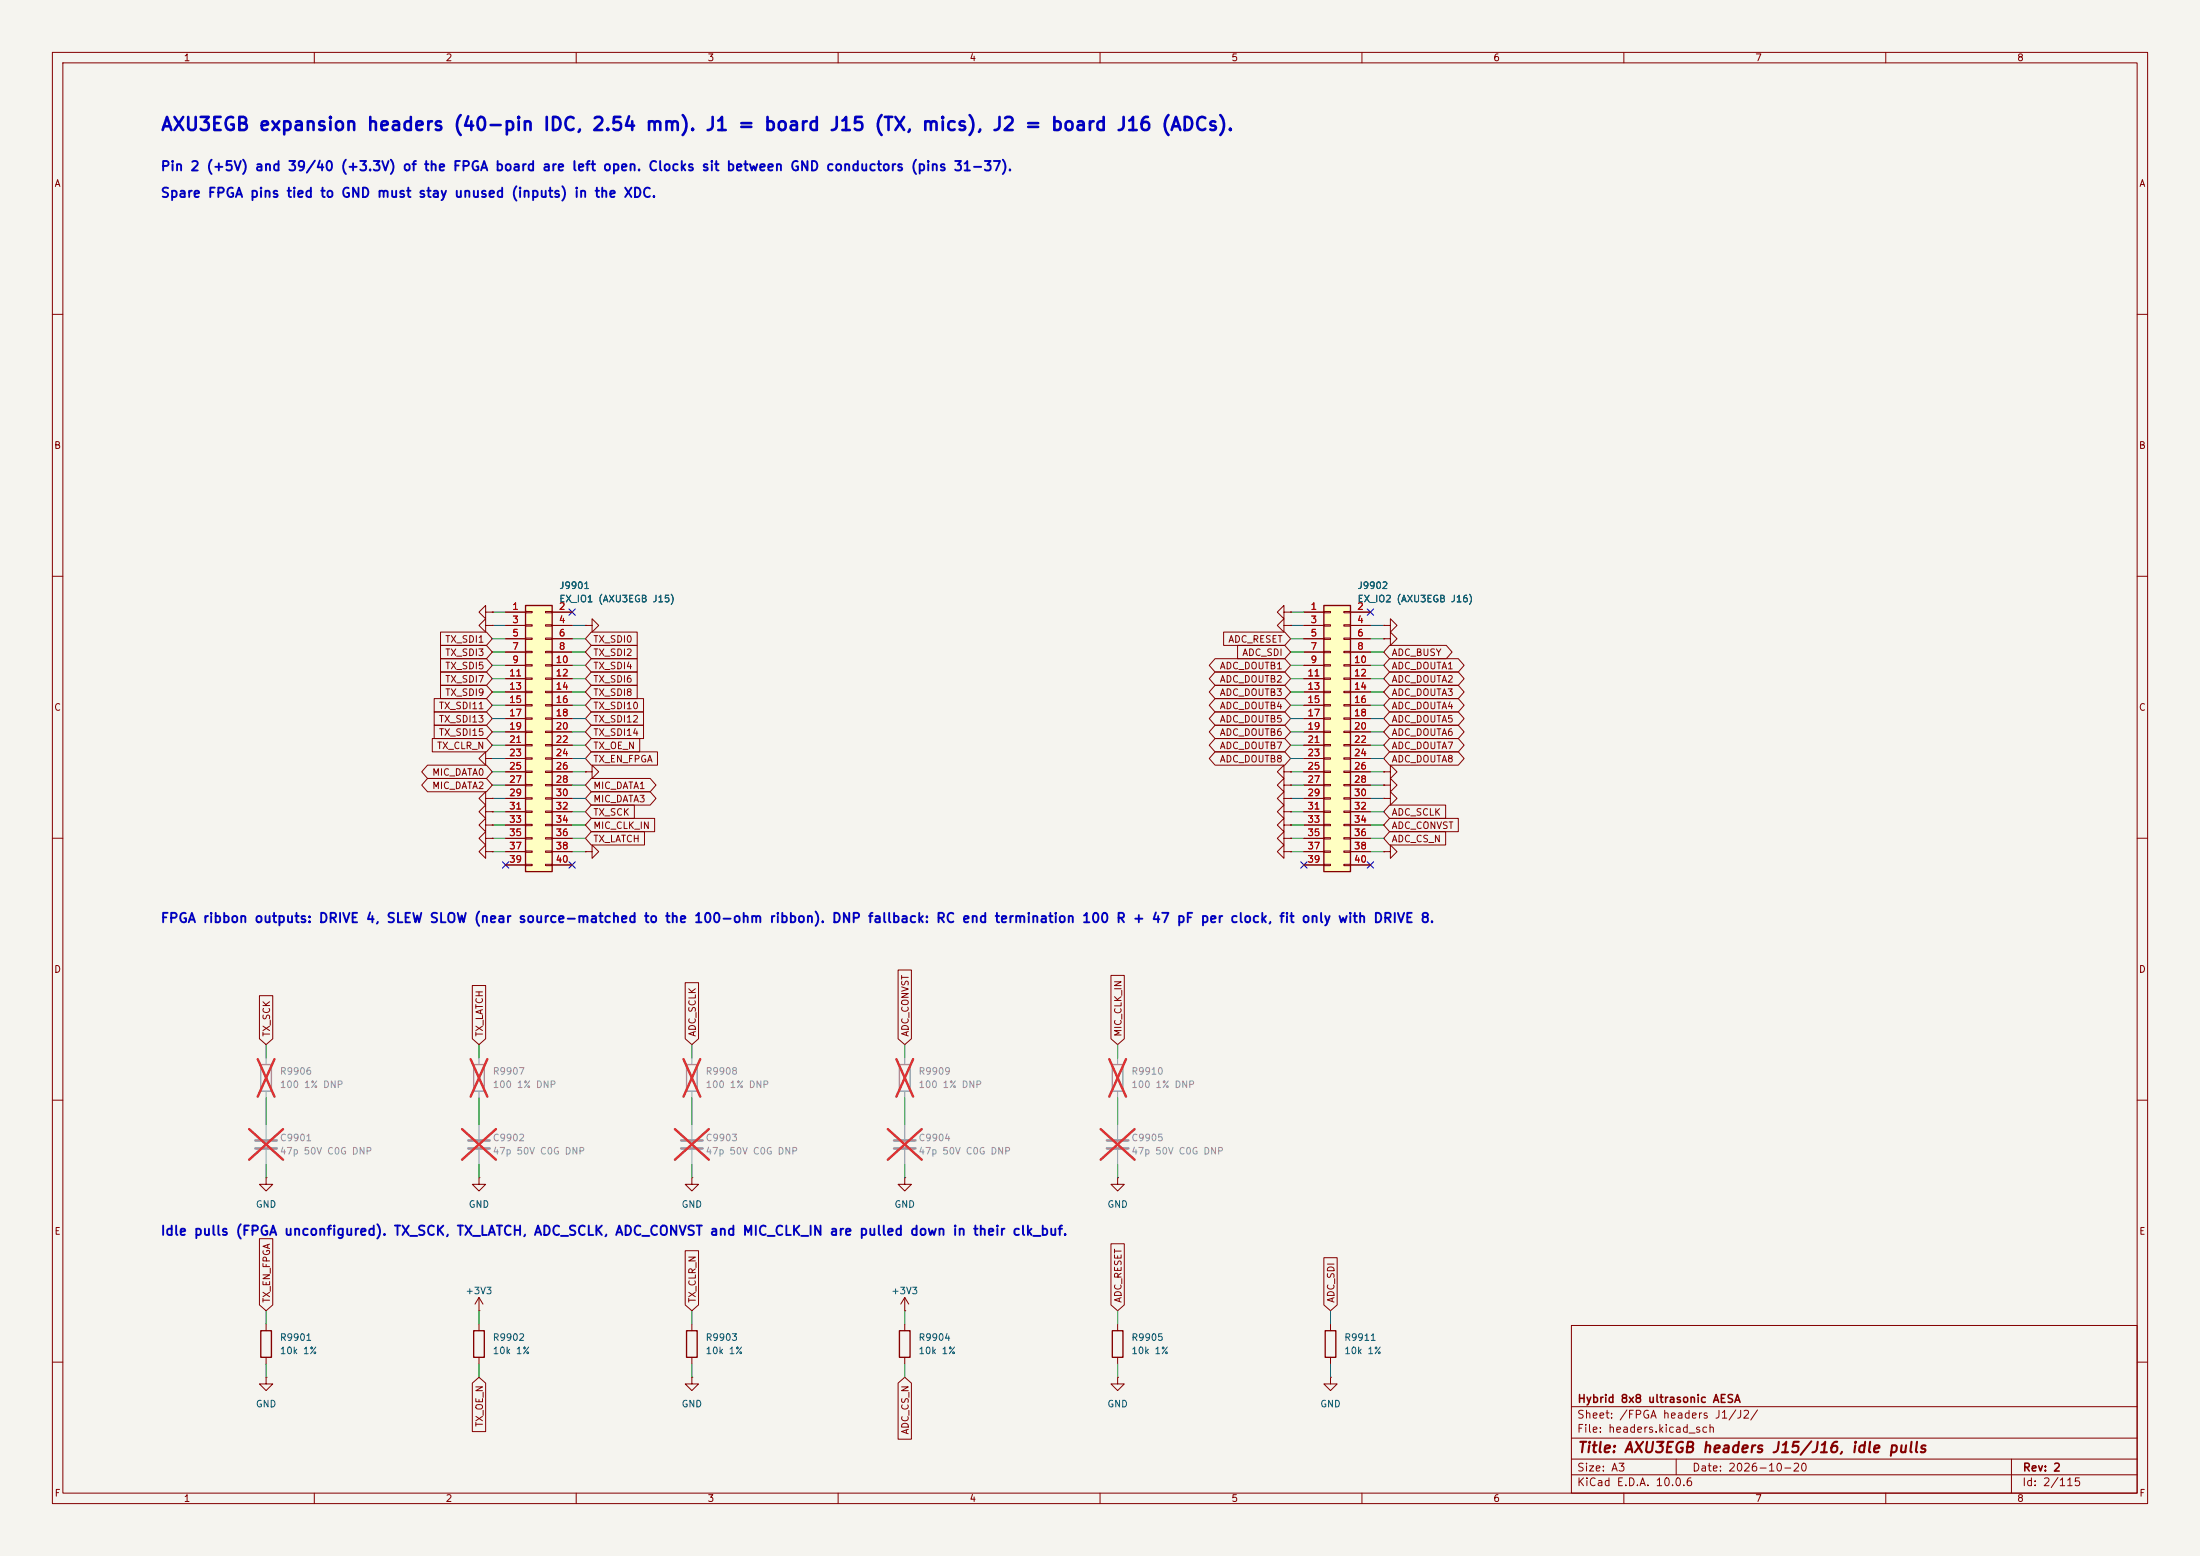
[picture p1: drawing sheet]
<svg xmlns="http://www.w3.org/2000/svg" width="420mm" height="297mm" viewBox="0 0 420 297" stroke-linecap="round" stroke-linejoin="round" font-family="sans-serif">
<path d="M0 0h420v297h-420z" fill="#f5f4ef" stroke="#f5f4ef" stroke-width=".19"/>
<g fill="none" stroke="#840000" stroke-width=".19">
<path d="M10 10h400v277h-400zM12 12h396v273h-396zM60 10v2M110 10v2M160 10v2M210 10v2M260 10v2M310 10v2M360 10v2M10 60h2M408 60h2M10 110h2"/>
<path d="M111.8 119.4h1.2v-1.3l1.3 1.3-1.3 1.3v-1.3M111.8 119.4h.1M245.1 119.4v-1.3l-1.3 1.3 1.3 1.3v-1.3h1.3M245.1 116.8v-1.2l-1.3 1.2 1.3 1.3v-1.3h1.3M246.4 119.4h.1M246.4 116.8h.1M264.2 119.4h1.2v-1.3l1.3 1.3-1.3 1.3v-1.3M264.2 119.4h.1M408 110h2M264.2 121.9h1.2v-1.2l1.3 1.2-1.3 1.3v-1.3M264.2 121.9h.1M10 160h2"/>
<path d="M92.7 144.8v-1.3l-1.3 1.3 1.3 1.3v-1.3h1.3M92.7 157.5v-1.3l-1.3 1.3 1.3 1.3v-1.3h1.3M92.7 152.4v-1.3l-1.3 1.3 1.3 1.3v-1.3h1.3M92.7 154.9v-1.2l-1.3 1.2 1.3 1.3v-1.3h1.3M94 144.8h.1M94 157.5h.1M94 152.4h.1M94 154.9h.1M111.8 147.3h1.2v-1.2l1.3 1.2-1.3 1.3v-1.3M111.8 147.3h.1M408 160h2M92.7 160v-1.2l-1.3 1.2 1.3 1.3v-1.3h1.3"/>
<path d="M92.7 162.6v-1.3l-1.3 1.3 1.3 1.2v-1.2h1.3M94 160h.1M94 162.6h.1M111.8 162.6h1.2v-1.3l1.3 1.3-1.3 1.2v-1.2M111.8 162.6h.1M10 210h2M408 210h2M50.8 224.8v1.3h1.3l-1.3 1.2-1.3-1.2h1.3M50.8 224.8h.1M132.1 224.8v1.3h1.2l-1.2 1.2-1.3-1.2h1.3M132.1 224.8h.1M172.7 224.8v1.3h1.3l-1.3 1.2-1.3-1.2h1.3"/>
<path d="M172.7 224.8h.1M213.4 224.8v1.3h1.2l-1.2 1.2-1.3-1.2h1.3M213.4 224.8h.1M50.8 252.7v1.3M50.8 259.1v1.2M91.4 250.2h.1M91.4 247.6l-.7 1.3M91.4 247.6l.8 1.3M91.4 247.6v2.6M91.4 252.7v1.3M91.4 259.1v1.2M132.1 252.7v1.3"/>
<path d="M132.1 259.1v1.2M213.4 252.7v1.3M213.4 259.1v1.2M254 252.7v1.3M254 259.1v1.2M300 253h108v32h-108zM10 260h2M50.8 262.9v1.3h1.3l-1.3 1.2-1.3-1.2h1.3M50.8 262.9h.1M132.1 262.9v1.3h1.2l-1.2 1.2-1.3-1.2h1.3M132.1 262.9h.1M213.4 262.9v1.3h1.2l-1.2 1.2-1.3-1.2h1.3"/>
<path d="M213.4 262.9h.1M254 262.9v1.3h1.3l-1.3 1.2-1.3-1.2h1.3M254 262.9h.1M300 278.5h108M300 274.5h108M300 268.5h108M320 278.5v3M384 278.5v6.5M408 260h2M60 285v2M110 285v2M160 285v2"/>
<path d="M210 285v2M260 285v2M300 281.5h108M310 285v2M360 285v2"/>
</g>
<path d="M49.8 254h2v5.1h-2zM90.4 254h2.1v5.1h-2.1zM131.1 254h2v5.1h-2zM212.3 254h2.1v5.1h-2.1zM253 254h2v5.1h-2z" fill="none" stroke="#840000" stroke-width=".25"/>
<path d="M48.8 217.7h4M48.8 219.2h4M170.7 217.7h4.1M170.7 219.2h4.1M211.3 217.7h4.1M211.3 219.2h4.1" fill="none" stroke="#9c9b98" stroke-width=".51"/>
<path d="M50.8 214.6v2.8M50.8 219.5v2.7M91.4 201.9v1.3M91.4 208.3v1.3M172.7 201.9v1.3M172.7 208.3v1.3M172.7 214.6v2.8M172.7 219.5v2.7M213.4 214.6v2.8M213.4 219.5v2.7" fill="none" stroke="#9c9b98" stroke-width=".19"/>
<path d="M47.6 215.5l6.4 5.9M54 215.5l-6.4 5.9M89.8 202.2l3.2 7.1M93 202.2l-3.2 7.1M169.5 215.5l6.5 5.9M171.1 202.2l3.2 7.1M174.3 202.2l-3.2 7.1M176 215.5l-6.5 5.9M210.1 215.5l6.5 5.9M216.6 215.5l-6.5 5.9" fill="none" stroke="#e12e31" stroke-width=".46"/>
<path d="M90.4 203.2h2.1v5.1h-2.1zM171.7 203.2h2v5.1h-2z" fill="none" stroke="#9c9b98" stroke-width=".25"/>
<path d="M100.3 115.6h5.1v50.8h-5.1z" fill="#ffffc2"/>
<path d="M100.3 115.6h5.1v50.8h-5.1zM171.7 254h2v5.1h-2z" fill="none" stroke="#840000" stroke-width=".25"/>
<g fill="none" stroke="#840000" stroke-width=".19">
<path d="M92.7 116.8v-1.2l-1.3 1.2 1.3 1.3v-1.3h1.3M92.7 119.4v-1.3l-1.3 1.3 1.3 1.3v-1.3h1.3M94 116.8h.1M94 119.4h.1M96.5 116.8h3.8M96.5 119.4h3.8M100.3 116.7h1.3v.3h-1.3zM100.3 119.3h1.3v.2h-1.3zM104.1 116.7h1.3v.3h-1.3zM104.1 119.3h1.3v.2h-1.3zM105.4 116.8h3.8M105.4 119.4h3.8"/>
<path d="M96.5 121.9h3.8M96.5 124.5h3.8M96.5 127h3.8M96.5 129.5h3.8M96.5 132.1h3.8M96.5 134.6h3.8M96.5 137.2h3.8M96.5 139.7h3.8M100.3 121.8h1.3v.2h-1.3zM100.3 124.3h1.3v.3h-1.3zM100.3 126.9h1.3v.2h-1.3zM100.3 129.4h1.3v.3h-1.3z"/>
<path d="M100.3 132h1.3v.2h-1.3zM100.3 134.5h1.3v.2h-1.3zM100.3 137h1.3v.3h-1.3zM100.3 139.6h1.3v.2h-1.3zM104.1 121.8h1.3v.2h-1.3zM104.1 124.3h1.3v.3h-1.3zM104.1 126.9h1.3v.2h-1.3zM104.1 129.4h1.3v.3h-1.3zM104.1 132h1.3v.2h-1.3zM104.1 134.5h1.3v.2h-1.3zM104.1 137h1.3v.3h-1.3zM104.1 139.6h1.3v.2h-1.3z"/>
<path d="M105.4 121.9h3.8M105.4 124.5h3.8M105.4 127h3.8M105.4 129.5h3.8M105.4 132.1h3.8M105.4 134.6h3.8M105.4 137.2h3.8M105.4 139.7h3.8M96.5 142.2h3.8M96.5 144.8h3.8M96.5 147.3h3.8M96.5 149.9h3.8"/>
<path d="M96.5 152.4h3.8M96.5 154.9h3.8M96.5 157.5h3.8M100.3 142.1h1.3v.3h-1.3zM100.3 144.7h1.3v.2h-1.3zM100.3 147.2h1.3v.2h-1.3zM100.3 149.7h1.3v.3h-1.3zM100.3 152.3h1.3v.2h-1.3zM100.3 154.8h1.3v.3h-1.3zM100.3 157.4h1.3v.2h-1.3zM100.3 159.9h1.3v.2h-1.3zM104.1 142.1h1.3v.3h-1.3z"/>
<path d="M104.1 144.7h1.3v.2h-1.3zM104.1 147.2h1.3v.2h-1.3zM104.1 149.7h1.3v.3h-1.3zM104.1 152.3h1.3v.2h-1.3zM104.1 154.8h1.3v.3h-1.3zM104.1 157.4h1.3v.2h-1.3zM104.1 159.9h1.3v.2h-1.3zM105.4 142.2h3.8M105.4 144.8h3.8M105.4 147.3h3.8M105.4 149.9h3.8M105.4 152.4h3.8"/>
<path d="M105.4 154.9h3.8M105.4 157.5h3.8M245.1 154.9v-1.2l-1.3 1.2 1.3 1.3v-1.3h1.3M245.1 157.5v-1.3l-1.3 1.3 1.3 1.3v-1.3h1.3M246.4 154.9h.1M246.4 157.5h.1M264.2 149.9h1.2v-1.3l1.3 1.3-1.3 1.2v-1.2M264.2 149.9h.1M264.2 147.3h1.2v-1.2l1.3 1.2-1.3 1.3v-1.3M264.2 147.3h.1M96.5 160h3.8M96.5 162.6h3.8"/>
<path d="M96.5 165.1h3.8M100.3 162.4h1.3v.3h-1.3zM100.3 165h1.3v.2h-1.3zM104.1 162.4h1.3v.3h-1.3zM104.1 165h1.3v.2h-1.3zM105.4 160h3.8M105.4 162.6h3.8M105.4 165.1h3.8M245.1 162.6v-1.3l-1.3 1.3 1.3 1.2v-1.2h1.3M245.1 160v-1.2l-1.3 1.2 1.3 1.3v-1.3h1.3M246.4 162.6h.1M246.4 160h.1"/>
<path d="M91.4 224.8v1.3h1.3l-1.3 1.2-1.2-1.2h1.2M91.4 224.8h.1M172.7 250.2h.1M172.7 247.6l-.7 1.3M172.7 247.6l.8 1.3M172.7 247.6v2.6M172.7 252.7v1.3M172.7 259.1v1.2"/>
</g>
<path d="M49.8 203.2h2v5.1h-2zM131.1 203.2h2v5.1h-2zM212.3 203.2h2.1v5.1h-2.1z" fill="none" stroke="#9c9b98" stroke-width=".25"/>
<path d="M50.8 201.9v1.3M50.8 208.3v1.3M91.4 214.6v2.8M91.4 219.5v2.7M132.1 201.9v1.3M132.1 208.3v1.3M132.1 214.6v2.8M132.1 219.5v2.7M213.4 201.9v1.3M213.4 208.3v1.3" fill="none" stroke="#9c9b98" stroke-width=".19"/>
<path d="M49.2 202.2l3.2 7.1M52.4 202.2l-3.2 7.1M88.2 215.5l6.5 5.9M94.7 215.5l-6.5 5.9M128.8 215.5l6.5 5.9M130.5 202.2l3.2 7.1M133.7 202.2l-3.2 7.1M135.3 215.5l-6.5 5.9M211.8 202.2l3.2 7.1M215 202.2l-3.2 7.1" fill="none" stroke="#e12e31" stroke-width=".46"/>
<path d="M89.4 217.7h4.1M89.4 219.2h4.1M130 217.7h4.1M130 219.2h4.1" fill="none" stroke="#9c9b98" stroke-width=".51"/>
<path d="M252.7 115.6h5.1v50.8h-5.1z" fill="#ffffc2"/>
<path d="M252.7 115.6h5.1v50.8h-5.1z" fill="none" stroke="#840000" stroke-width=".25"/>
<g fill="none" stroke="#840000" stroke-width=".19">
<path d="M94 116.8h.1M94 119.4h.1M96.5 116.8h3.8M96.5 119.4h3.8M105.4 116.8h3.8M105.4 119.4h3.8M111.8 119.4h.1M246.4 116.8h.1M246.4 119.4h.1M248.9 116.8h3.8M248.9 119.4h3.8M252.7 116.7h1.3v.3h-1.3z"/>
<path d="M252.7 119.3h1.3v.2h-1.3zM256.5 116.7h1.3v.3h-1.3zM256.5 119.3h1.3v.2h-1.3zM257.8 116.8h3.8M257.8 119.4h3.8M264.2 119.4h.1M82.9 138.4h10l1.1 1.3-1.1 1.3h-10zM82.9 135.9h10l1.1 1.3-1.1 1.2h-10zM82.9 133.3h10l1.1 1.3-1.1 1.3h-10zM84.1 130.8h8.8l1.1 1.3-1.1 1.3h-8.8zM84.1 123.2h8.8l1.1 1.3-1.1 1.2h-8.8zM84.1 128.3h8.8l1.1 1.2-1.1 1.3h-8.8z"/>
<path d="M84.1 120.6h8.8l1.1 1.3-1.1 1.3h-8.8zM84.1 125.7h8.8l1.1 1.3-1.1 1.3h-8.8zM96.5 121.9h3.8M96.5 124.5h3.8M96.5 127h3.8M96.5 129.5h3.8M96.5 132.1h3.8M96.5 134.6h3.8M96.5 137.2h3.8M96.5 139.7h3.8M105.4 121.9h3.8M105.4 124.5h3.8"/>
<path d="M105.4 127h3.8M105.4 129.5h3.8M105.4 132.1h3.8M105.4 134.6h3.8M105.4 137.2h3.8M105.4 139.7h3.8M112.9 120.6h8.7v2.6h-8.7l-1.1-1.3zM112.9 125.7h8.7v2.6h-8.7l-1.1-1.3zM112.9 138.4h10v2.6h-10l-1.1-1.3zM112.9 128.3h8.7v2.5h-8.7l-1.1-1.3zM112.9 133.3h10v2.6h-10l-1.1-1.3zM112.9 130.8h8.7v2.6h-8.7l-1.1-1.3z"/>
<path d="M112.9 135.9h10v2.5h-10l-1.1-1.2zM112.9 123.2h8.7v2.5h-8.7l-1.1-1.2zM232 125.7h13.3l1.1 1.3-1.1 1.3h-13.3l-1.2-1.3zM232 128.3h13.3l1.1 1.2-1.1 1.3h-13.3l-1.2-1.3zM232 135.9h13.3l1.1 1.3-1.1 1.2h-13.3l-1.2-1.2zM232 133.3h13.3l1.1 1.3-1.1 1.3h-13.3l-1.2-1.3zM232 130.8h13.3l1.1 1.3-1.1 1.3h-13.3l-1.2-1.3zM232 138.4h13.3l1.1 1.3-1.1 1.3h-13.3l-1.2-1.3zM233.6 120.6h11.7l1.1 1.3-1.1 1.3h-11.7zM236.3 123.2h9l1.1 1.3-1.1 1.2h-9zM248.9 121.9h3.8M248.9 124.5h3.8"/>
<path d="M248.9 127h3.8M248.9 129.5h3.8M248.9 132.1h3.8M248.9 134.6h3.8M248.9 137.2h3.8M248.9 139.7h3.8M252.7 121.8h1.3v.2h-1.3zM252.7 124.3h1.3v.3h-1.3zM252.7 126.9h1.3v.2h-1.3zM252.7 129.4h1.3v.3h-1.3zM252.7 132h1.3v.2h-1.3zM252.7 134.5h1.3v.2h-1.3z"/>
<path d="M252.7 137h1.3v.3h-1.3zM252.7 139.6h1.3v.2h-1.3zM256.5 121.8h1.3v.2h-1.3zM256.5 124.3h1.3v.3h-1.3zM256.5 126.9h1.3v.2h-1.3zM256.5 129.4h1.3v.3h-1.3zM256.5 132h1.3v.2h-1.3zM256.5 134.5h1.3v.2h-1.3zM256.5 137h1.3v.3h-1.3zM256.5 139.6h1.3v.2h-1.3zM257.8 121.9h3.8M257.8 124.5h3.8"/>
<path d="M257.8 127h3.8M257.8 129.5h3.8M257.8 132.1h3.8M257.8 134.6h3.8M257.8 137.2h3.8M257.8 139.7h3.8M264.2 121.9h.1M265.3 138.4h13.1l1.1 1.3-1.1 1.3h-13.1l-1.1-1.3zM265.3 135.9h13.1l1.1 1.3-1.1 1.2h-13.1l-1.1-1.2zM265.3 130.8h13.1l1.1 1.3-1.1 1.3h-13.1l-1.1-1.3zM265.3 123.2h10.8l1.1 1.3-1.1 1.2h-10.8l-1.1-1.2zM265.3 125.7h13.1l1.1 1.3-1.1 1.3h-13.1l-1.1-1.3z"/>
<path d="M265.3 133.3h13.1l1.1 1.3-1.1 1.3h-13.1l-1.1-1.3zM265.3 128.3h13.1l1.1 1.2-1.1 1.3h-13.1l-1.1-1.3zM81.6 146h11.3l1.1 1.3-1.1 1.3h-11.3l-1.1-1.3zM81.6 148.6h11.3l1.1 1.3-1.1 1.2h-11.3l-1.1-1.2zM82.5 141h10.4l1.1 1.2-1.1 1.3h-10.4zM94 154.9h.1M94 152.4h.1M94 157.5h.1M96.5 142.2h3.8M96.5 144.8h3.8M96.5 147.3h3.8M96.5 149.9h3.8"/>
<path d="M96.5 152.4h3.8M96.5 154.9h3.8M96.5 157.5h3.8M105.4 142.2h3.8M105.4 144.8h3.8M105.4 147.3h3.8M105.4 149.9h3.8M105.4 152.4h3.8M105.4 154.9h3.8M105.4 157.5h3.8M111.8 147.3h.1M112.9 158.7h10.1v2.6h-10.1l-1.1-1.3z"/>
<path d="M112.9 153.7h8.2v2.5h-8.2l-1.1-1.3zM112.9 156.2h12.1v2.6h-12.1l-1.1-1.3zM112.9 143.5h12.6v2.6h-12.6l-1.1-1.3zM112.9 151.1h11.2l1.1 1.3-1.1 1.3h-11.2l-1.1-1.3zM112.9 141h9.2v2.5h-9.2l-1.1-1.3zM112.9 148.6h11.2l1.1 1.3-1.1 1.2h-11.2l-1.1-1.2zM232 143.5h13.3l1.1 1.3-1.1 1.3h-13.3l-1.2-1.3zM232 141h13.3l1.1 1.2-1.1 1.3h-13.3l-1.2-1.3zM245.1 149.9v-1.3l-1.3 1.3 1.3 1.2v-1.2h1.3M245.1 152.4v-1.3l-1.3 1.3 1.3 1.3v-1.3h1.3M245.1 147.3v-1.2l-1.3 1.2 1.3 1.3v-1.3h1.3M246.4 149.9h.1"/>
<path d="M246.4 152.4h.1M246.4 147.3h.1M246.4 157.5h.1M246.4 154.9h.1M248.9 142.2h3.8M248.9 144.8h3.8M248.9 147.3h3.8M248.9 149.9h3.8M248.9 152.4h3.8M248.9 154.9h3.8M248.9 157.5h3.8M252.7 142.1h1.3v.3h-1.3z"/>
<path d="M252.7 144.7h1.3v.2h-1.3zM252.7 147.2h1.3v.2h-1.3zM252.7 149.7h1.3v.3h-1.3zM252.7 152.3h1.3v.2h-1.3zM252.7 154.8h1.3v.3h-1.3zM252.7 157.4h1.3v.2h-1.3zM252.7 159.9h1.3v.2h-1.3zM256.5 142.1h1.3v.3h-1.3zM256.5 144.7h1.3v.2h-1.3zM256.5 147.2h1.3v.2h-1.3zM256.5 149.7h1.3v.3h-1.3zM256.5 152.3h1.3v.2h-1.3z"/>
<path d="M256.5 154.8h1.3v.3h-1.3zM256.5 157.4h1.3v.2h-1.3zM256.5 159.9h1.3v.2h-1.3zM257.8 142.2h3.8M257.8 144.8h3.8M257.8 147.3h3.8M257.8 149.9h3.8M257.8 152.4h3.8M257.8 154.9h3.8M257.8 157.5h3.8M264.2 152.4h1.2v-1.3l1.3 1.3-1.3 1.3v-1.3M264.2 152.4h.1"/>
<path d="M264.2 147.3h.1M264.2 149.9h.1M265.3 143.5h13.1l1.1 1.3-1.1 1.3h-13.1l-1.1-1.3zM265.3 141h13.1l1.1 1.2-1.1 1.3h-13.1l-1.1-1.3zM265.3 158.7h10.7v2.6h-10.7l-1.1-1.3zM265.3 156.2h13.1v2.6h-13.1l-1.1-1.3zM265.3 153.7h10.7v2.5h-10.7l-1.1-1.3zM94 160h.1M94 162.6h.1M96.5 160h3.8M96.5 162.6h3.8M96.5 165.1h3.8"/>
<path d="M105.4 160h3.8M105.4 162.6h3.8M105.4 165.1h3.8M111.8 162.6h.1M246.4 160h.1M246.4 162.6h.1M248.9 160h3.8M248.9 162.6h3.8M248.9 165.1h3.8M252.7 162.4h1.3v.3h-1.3zM252.7 165h1.3v.2h-1.3zM256.5 162.4h1.3v.3h-1.3z"/>
<path d="M256.5 165h1.3v.2h-1.3zM257.8 160h3.8M257.8 162.6h3.8M257.8 165.1h3.8M264.2 162.6h1.2v-1.3l1.3 1.3-1.3 1.2v-1.2M264.2 162.6h.1M49.5 190.1h2.6v8.2l-1.3 1.1-1.3-1.1zM90.2 188.1h2.5v10.2l-1.3 1.1-1.2-1.1zM130.8 187.6h2.6v10.7l-1.3 1.1-1.3-1.1zM171.4 185.2h2.6v13.1l-1.3 1.1-1.3-1.1zM212.1 186.2h2.5v12.1l-1.2 1.1-1.3-1.1zM49.5 236.4h2.6v12.7l-1.3 1.1-1.3-1.1z"/>
<path d="M130.8 238.7h2.6v10.4l-1.3 1.1-1.3-1.1zM212.1 237.4h2.5v11.7l-1.2 1.1-1.3-1.1zM252.7 240.1h2.6v9l-1.3 1.1-1.3-1.1zM90.2 264l1.2-1.1 1.3 1.1v9.3h-2.5zM171.4 264l1.3-1.1 1.3 1.1v10.7h-2.6z"/>
</g>
<g fill="none" stroke="#009600" stroke-width=".19">
<path d="M94 119.4h2.5M94 116.8h2.5M109.2 119.4h2.6M246.4 119.4h2.5M246.4 116.8h2.5M261.6 119.4h2.6M94 124.5h2.5M94 137.2h2.5M94 139.7h2.5M94 132.1h2.5M94 127h2.5M94 129.5h2.5"/>
<path d="M94 121.9h2.5M94 134.6h2.5M109.2 124.5h2.6M109.2 137.2h2.6M109.2 139.7h2.6M109.2 132.1h2.6M109.2 127h2.6M109.2 129.5h2.6M109.2 121.9h2.6M109.2 134.6h2.6M246.4 124.5h2.5M246.4 137.2h2.5"/>
<path d="M246.4 139.7h2.5M246.4 132.1h2.5M246.4 127h2.5M246.4 129.5h2.5M246.4 121.9h2.5M246.4 134.6h2.5M261.6 124.5h2.6M261.6 137.2h2.6M261.6 139.7h2.6M261.6 132.1h2.6M261.6 127h2.6M261.6 129.5h2.6"/>
<path d="M261.6 121.9h2.6M261.6 134.6h2.6M94 147.3h2.5M94 144.8h2.5M94 142.2h2.5M94 149.9h2.5M94 152.4h2.5M94 157.5h2.5M94 154.9h2.5M109.2 147.3h2.6M109.2 144.8h2.6M109.2 142.2h2.6"/>
<path d="M109.2 149.9h2.6M109.2 152.4h2.6M109.2 157.5h2.6M109.2 154.9h2.6M246.4 147.3h2.5M246.4 144.8h2.5M246.4 142.2h2.5M246.4 149.9h2.5M246.4 152.4h2.5M246.4 157.5h2.5M246.4 154.9h2.5M261.6 147.3h2.6"/>
<path d="M261.6 144.8h2.6M261.6 142.2h2.6M261.6 149.9h2.6M261.6 152.4h2.6M261.6 157.5h2.6M261.6 154.9h2.6M94 162.6h2.5M94 160h2.5M109.2 162.6h2.6M109.2 160h2.6M246.4 162.6h2.5M246.4 160h2.5"/>
<path d="M261.6 162.6h2.6M261.6 160h2.6M50.8 199.4v2.5M91.4 199.4v2.5M132.1 199.4v2.5M172.7 199.4v2.5M213.4 199.4v2.5M50.8 209.6v5M91.4 209.6v5M132.1 209.6v5M172.7 209.6v5M213.4 209.6v5"/>
<path d="M50.8 222.2v2.6M91.4 222.2v2.6M132.1 222.2v2.6M172.7 222.2v2.6M213.4 222.2v2.6M50.8 250.2v2.5M91.4 250.2v2.5M132.1 250.2v2.5M172.7 250.2v2.5M213.4 250.2v2.5M254 250.2v2.5M50.8 260.3v2.6"/>
<path d="M91.4 260.3v2.6M132.1 260.3v2.6M172.7 260.3v2.6M213.4 260.3v2.6M254 260.3v2.6"/>
</g>
<path d="M108.6 116.2l1.2 1.2M109.8 116.2l-1.2 1.2M261 116.2l1.2 1.2M262.2 116.2l-1.2 1.2M95.9 164.5l1.2 1.2M97.1 164.5l-1.2 1.2M108.6 164.5l1.2 1.2M109.8 164.5l-1.2 1.2M248.3 164.5l1.2 1.2M249.5 164.5l-1.2 1.2M261 164.5l1.2 1.2M262.2 164.5l-1.2 1.2" fill="none" stroke="#000084" stroke-width=".19"/>
<text font-size="2.5" fill="#0000c2" x="30.6" y="25.6">AXU3EGB expansion headers (40-pin IDC, 2.54 mm). J1 = board J15 (TX, mics), J2 = board J16 (ADCs).</text>
<text font-size="2" fill="#840000" x="301" y="277.8">Title: AXU3EGB headers J15/J16, idle pulls</text>
<g font-size="1.8" fill="#0000c2">
<text x="30.5" y="33.1">Pin 2 (+5V) and 39/40 (+3.3V) of the FPGA board are left open. Clocks sit between GND conductors (pins 31-37).</text>
<text x="30.5" y="38.2">Spare FPGA pins tied to GND must stay unused (inputs) in the XDC.</text>
<text x="30.5" y="176.6">FPGA ribbon outputs: DRIVE 4, SLEW SLOW (near source-matched to the 100-ohm ribbon). DNP fallback: RC end termination 100 R + 47 pF per clock, fit only with DRIVE 8.</text>
<text x="30.5" y="236.3">Idle pulls (FPGA unconfigured). TX_SCK, TX_LATCH, ADC_SCLK, ADC_CONVST and MIC_CLK_IN are pulled down in their clk_buf.</text>
</g>
<g font-size="1.5" fill="#840000">
<text x="301" y="268.1">Hybrid 8x8 ultrasonic AESA</text>
<text x="300.9" y="273.8">File: headers.kicad_sch</text>
<text x="300.9" y="271.1">Sheet: /FPGA headers J1/J2/</text>
<text x="300.9" y="281.2">Size: A3</text>
<text x="322.9" y="281.2">Date: 2026-10-20</text>
<text x="386" y="281.2">Rev: 2</text>
<text x="300.9" y="284">KiCad E.D.A. 10.0.6</text>
<text x="385.9" y="284">Id: 2/115</text>
</g>
<g font-size="1.3" fill="#840000">
<text x="35" y="12">1</text>
<text x="85" y="12">2</text>
<text x="135" y="12">3</text>
<text x="185" y="12">4</text>
<text x="235" y="12">5</text>
<text x="285" y="12">6</text>
<text x="335" y="12">7</text>
<text x="385" y="12">8</text>
<text x="10.3" y="36">A</text>
<text x="408.3" y="36">A</text>
<text x="10.2" y="86">B</text>
<text x="408.2" y="86">B</text>
<text x="84.9" y="125.5">TX_SDI3</text>
<text x="84.9" y="123">TX_SDI1</text>
<text x="113.2" y="123">TX_SDI0</text>
<text x="113.2" y="125.5">TX_SDI2</text>
<text x="234.4" y="123">ADC_RESET</text>
<text x="237" y="125.5">ADC_SDI</text>
<text x="265.6" y="125.5">ADC_BUSY</text>
<text x="84.9" y="130.6">TX_SDI7</text>
<text x="84.9" y="128.1">TX_SDI5</text>
<text x="113.2" y="128.1">TX_SDI4</text>
<text x="113.2" y="130.6">TX_SDI6</text>
<text x="232.7" y="128.1">ADC_DOUTB1</text>
<text x="232.7" y="130.6">ADC_DOUTB2</text>
<text x="265.6" y="128.1">ADC_DOUTA1</text>
<text x="265.6" y="130.6">ADC_DOUTA2</text>
<text x="10.2" y="136">C</text>
<text x="83.7" y="135.7">TX_SDI11</text>
<text x="84.9" y="133.1">TX_SDI9</text>
<text x="113.2" y="135.7">TX_SDI10</text>
<text x="113.2" y="133.1">TX_SDI8</text>
<text x="232.7" y="135.7">ADC_DOUTB4</text>
<text x="232.7" y="133.1">ADC_DOUTB3</text>
<text x="265.6" y="133.1">ADC_DOUTA3</text>
<text x="265.6" y="135.7">ADC_DOUTA4</text>
<text x="408.2" y="136">C</text>
<text x="83.3" y="143.3">TX_CLR_N</text>
<text x="83.7" y="140.8">TX_SDI15</text>
<text x="83.7" y="138.2">TX_SDI13</text>
<text x="113.2" y="143.3">TX_OE_N</text>
<text x="113.2" y="140.8">TX_SDI14</text>
<text x="113.2" y="138.2">TX_SDI12</text>
<text x="232.7" y="138.2">ADC_DOUTB5</text>
<text x="232.7" y="143.3">ADC_DOUTB7</text>
<text x="232.7" y="140.8">ADC_DOUTB6</text>
<text x="265.6" y="140.8">ADC_DOUTA6</text>
<text x="265.6" y="138.2">ADC_DOUTA5</text>
<text x="265.6" y="143.3">ADC_DOUTA7</text>
<text x="82.4" y="148.4">MIC_DATA0</text>
<text x="113.2" y="145.8">TX_EN_FPGA</text>
<text x="232.7" y="145.8">ADC_DOUTB8</text>
<text x="265.6" y="145.8">ADC_DOUTA8</text>
<text x="82.4" y="150.9">MIC_DATA2</text>
<text x="113.2" y="156">TX_SCK</text>
<text x="113.2" y="153.5">MIC_DATA3</text>
<text x="113.2" y="150.9">MIC_DATA1</text>
<text x="265.6" y="156">ADC_SCLK</text>
<text x="113.2" y="161.1">TX_LATCH</text>
<text x="113.2" y="158.5">MIC_CLK_IN</text>
<text x="265.6" y="161.1">ADC_CS_N</text>
<text x="265.6" y="158.5">ADC_CONVST</text>
<text x="10.2" y="186">D</text>
<text x="408.2" y="186">D</text>
<text x="51.9" y="198" transform="rotate(-90 51.9 198)">TX_SCK</text>
<text x="92.5" y="198" transform="rotate(-90 92.5 198)">TX_LATCH</text>
<text x="133.1" y="198" transform="rotate(-90 133.1 198)">ADC_SCLK</text>
<text x="173.8" y="198" transform="rotate(-90 173.8 198)">ADC_CONVST</text>
<text x="214.4" y="198" transform="rotate(-90 214.4 198)">MIC_CLK_IN</text>
<text x="10.3" y="236">E</text>
<text x="408.3" y="236">E</text>
<text x="51.9" y="248.8" transform="rotate(-90 51.9 248.8)">TX_EN_FPGA</text>
<text x="133.1" y="248.8" transform="rotate(-90 133.1 248.8)">TX_CLR_N</text>
<text x="214.4" y="248.8" transform="rotate(-90 214.4 248.8)">ADC_RESET</text>
<text x="255.1" y="248.8" transform="rotate(-90 255.1 248.8)">ADC_SDI</text>
<text x="92.5" y="272.5" transform="rotate(-90 92.5 272.5)">TX_OE_N</text>
<text x="173.8" y="273.9" transform="rotate(-90 173.8 273.9)">ADC_CS_N</text>
<text x="10.3" y="286">F</text>
<text x="35" y="287">1</text>
<text x="85" y="287">2</text>
<text x="135" y="287">3</text>
<text x="185" y="287">4</text>
<text x="235" y="287">5</text>
<text x="285" y="287">6</text>
<text x="335" y="287">7</text>
<text x="385" y="287">8</text>
<text x="408.3" y="286">F</text>
</g>
<g font-size="1.3" fill="#006464">
<text x="106.7" y="112.7">J9901</text>
<text x="259.1" y="112.7">J9902</text>
<text x="106.7" y="115.3">EX_IO1 (AXU3EGB J15)</text>
<text x="259.1" y="115.3">EX_IO2 (AXU3EGB J16)</text>
<text x="48.7" y="230.8">GND</text>
<text x="89.4" y="230.8">GND</text>
<text x="130" y="230.8">GND</text>
<text x="170.7" y="230.8">GND</text>
<text x="211.3" y="230.8">GND</text>
<text x="88.8" y="247.3">+3V3</text>
<text x="170.1" y="247.3">+3V3</text>
<text x="53.3" y="256.2">R9901</text>
<text x="94" y="256.2">R9902</text>
<text x="134.6" y="256.2">R9903</text>
<text x="175.2" y="256.2">R9904</text>
<text x="215.9" y="256.2">R9905</text>
<text x="256.5" y="256.2">R9911</text>
<text x="53.3" y="258.8">10k 1%</text>
<text x="94" y="258.8">10k 1%</text>
<text x="134.6" y="258.8">10k 1%</text>
<text x="175.2" y="258.8">10k 1%</text>
<text x="215.9" y="258.8">10k 1%</text>
<text x="256.5" y="258.8">10k 1%</text>
<text x="48.7" y="268.9">GND</text>
<text x="130" y="268.9">GND</text>
<text x="211.3" y="268.9">GND</text>
<text x="251.9" y="268.9">GND</text>
</g>
<g font-size="1.3" fill="#a90000">
<text x="97.7" y="116.7">1</text>
<text x="97.7" y="119.2">3</text>
<text x="106.6" y="116.7">2</text>
<text x="106.6" y="119.2">4</text>
<text x="250.1" y="116.7">1</text>
<text x="250.1" y="119.2">3</text>
<text x="259" y="116.7">2</text>
<text x="259" y="119.2">4</text>
<text x="97.7" y="121.8">5</text>
<text x="97.7" y="124.3">7</text>
<text x="106.6" y="121.8">6</text>
<text x="106.6" y="124.3">8</text>
<text x="250.1" y="121.8">5</text>
<text x="250.1" y="124.3">7</text>
<text x="259" y="121.8">6</text>
<text x="259" y="124.3">8</text>
<text x="97.1" y="129.4">11</text>
<text x="97.1" y="131.9">13</text>
<text x="97.7" y="126.9">9</text>
<text x="106" y="126.9">10</text>
<text x="106" y="129.4">12</text>
<text x="106" y="131.9">14</text>
<text x="249.5" y="129.4">11</text>
<text x="249.5" y="131.9">13</text>
<text x="250.1" y="126.9">9</text>
<text x="258.4" y="126.9">10</text>
<text x="258.4" y="129.4">12</text>
<text x="258.4" y="131.9">14</text>
<text x="97.1" y="134.5">15</text>
<text x="97.1" y="137">17</text>
<text x="106" y="134.5">16</text>
<text x="106" y="137">18</text>
<text x="249.5" y="134.5">15</text>
<text x="249.5" y="137">17</text>
<text x="258.4" y="134.5">16</text>
<text x="258.4" y="137">18</text>
<text x="97.1" y="139.6">19</text>
<text x="97.1" y="142.1">21</text>
<text x="106" y="139.6">20</text>
<text x="106" y="142.1">22</text>
<text x="249.5" y="139.6">19</text>
<text x="249.5" y="142.1">21</text>
<text x="258.4" y="139.6">20</text>
<text x="258.4" y="142.1">22</text>
<text x="97.1" y="144.6">23</text>
<text x="97.1" y="147.2">25</text>
<text x="97.1" y="149.7">27</text>
<text x="106" y="144.6">24</text>
<text x="106" y="147.2">26</text>
<text x="106" y="149.7">28</text>
<text x="249.5" y="144.6">23</text>
<text x="249.5" y="147.2">25</text>
<text x="249.5" y="149.7">27</text>
<text x="258.4" y="144.6">24</text>
<text x="258.4" y="147.2">26</text>
<text x="258.4" y="149.7">28</text>
<text x="97.1" y="152.3">29</text>
<text x="97.1" y="154.8">31</text>
<text x="106" y="152.3">30</text>
<text x="106" y="154.8">32</text>
<text x="249.5" y="152.3">29</text>
<text x="249.5" y="154.8">31</text>
<text x="258.4" y="152.3">30</text>
<text x="258.4" y="154.8">32</text>
<text x="97.1" y="157.3">33</text>
<text x="97.1" y="159.9">35</text>
<text x="106" y="157.3">34</text>
<text x="106" y="159.9">36</text>
<text x="249.5" y="157.3">33</text>
<text x="249.5" y="159.9">35</text>
<text x="258.4" y="157.3">34</text>
<text x="258.4" y="159.9">36</text>
<text x="97.1" y="162.4">37</text>
<text x="97.1" y="165">39</text>
<text x="106" y="162.4">38</text>
<text x="106" y="165">40</text>
<text x="249.5" y="162.4">37</text>
<text x="249.5" y="165">39</text>
<text x="258.4" y="162.4">38</text>
<text x="258.4" y="165">40</text>
</g>
<g font-size="1.3" fill="#939391">
<text x="53.3" y="205.4">R9906</text>
<text x="53.3" y="208">100 1% DNP</text>
<text x="94" y="205.4">R9907</text>
<text x="94" y="208">100 1% DNP</text>
<text x="134.6" y="205.4">R9908</text>
<text x="134.6" y="208">100 1% DNP</text>
<text x="175.2" y="205.4">R9909</text>
<text x="175.2" y="208">100 1% DNP</text>
<text x="215.9" y="205.4">R9910</text>
<text x="215.9" y="208">100 1% DNP</text>
<text x="53.3" y="218.1">C9901</text>
<text x="53.3" y="220.7">47p 50V C0G DNP</text>
<text x="94" y="218.1">C9902</text>
<text x="94" y="220.7">47p 50V C0G DNP</text>
<text x="134.6" y="218.1">C9903</text>
<text x="134.6" y="220.7">47p 50V C0G DNP</text>
<text x="175.2" y="218.1">C9904</text>
<text x="175.2" y="220.7">47p 50V C0G DNP</text>
<text x="215.9" y="218.1">C9905</text>
<text x="215.9" y="220.7">47p 50V C0G DNP</text>
</g>
</svg>
